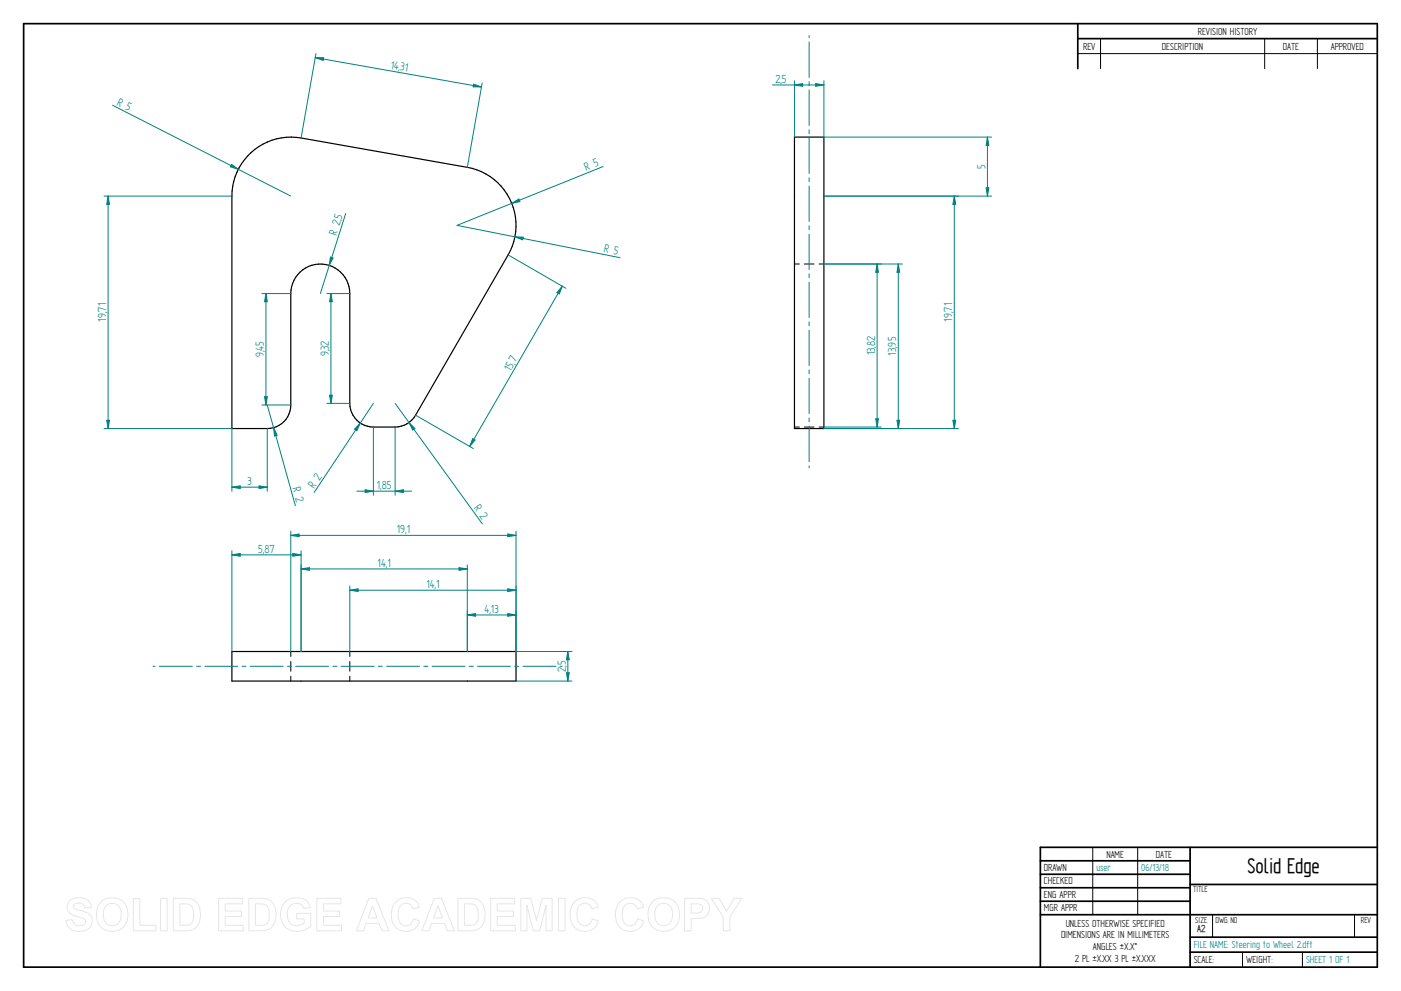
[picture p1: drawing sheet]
<svg xmlns="http://www.w3.org/2000/svg" width="594mm" height="420mm" viewBox="0 0 594 420" stroke-linecap="round" stroke-linejoin="round" font-family="sans-serif">
<g fill="none" stroke="#000" stroke-width=".72">
<path d="M10 10h574v400h-574zM457 10v19.1M457 16.4h127M504.6 359.2v50.8M584 359.2h-142.9v50.8M441.1 365h63.5M441.1 370.7h63.5M441.1 376.4h63.5M504.6 375h79.4M441.1 382.1h63.5M441.1 387.8h142.9M504.6 397.3h79.4"/>
<path d="M504.6 403.7h79.4"/>
</g>
<g fill="none" stroke="#000" stroke-width=".42">
<path d="M466.7 16.4v12.7M536.3 16.4v12.7M558.6 16.4v12.7M457 22.7h127M336.9 111.9h2.1M341.1 111.9h4.1M347.3 111.9h2.1M336.9 181.1h2.1M341.1 181.1h4.1M347.3 181.1h2.1M123.3 276.2v2.1M148.3 276.2v2.1"/>
<path d="M123.3 280.5v4.1M123.3 286.7v2.1M148.3 280.5v4.1M148.3 286.7v2.1M463.4 359.2v28.6M482.4 359.2v28.6M514.2 387.9v9.4M574.4 387.9v9.4M526.9 403.7v6.3M552.3 403.7v6.3"/>
</g>
<path d="M336.9 58.1h12.5v123.6h-12.5zM105 66.1a25 25 0 0 1 22.7-7.6l70.5 12.5a25 25 0 0 1 17.3 37.1l-39.3 67.9a10.1 10.1 0 0 1-8.7 5.1h-9.2a10 10 0 0 1-10-10.1v-46.5a12.5 12.5 0 0 0-12.5-12.6 12.5 12.5 0 0 0-12.5 12.6v47.2a10 10 0 0 1-10 10h-15v-98.6a24.8 24.8 0 0 1 6.7-17zM98.3 276.2h120.5v12.6h-120.5z" fill="none" stroke="#000" stroke-width=".51"/>
<g fill="none" stroke="#008080" stroke-width=".42">
<path d="M343.1 15.1v.9M343.1 17.8v15.1M343.1 34.6v1.7M343.1 38.1v15.1M343.1 55v1.7M343.1 58.5v15.1M343.1 75.4v1.6M343.1 78.9v15M343.1 95.7v1.7M343.1 99.2v15.1M215.5 108.1l24.4 14.1M343.1 116.1v1.7"/>
<path d="M343.1 119.6v15.1M343.1 136.4v1.7M343.1 140v15M343.1 156.8v1.7M176.2 176l24.5 14.2M343.1 160.3v15.1M343.1 177.2v1.7M200.4 186l1 .6-2.2 2.7zM343.1 180.7v15M343.1 197.5v.9M64.9 282.5h.9M67.6 282.5h14"/>
<path d="M83.3 282.5h1.7M86.9 282.5h13.9M102.6 282.5h1.7M106.1 282.5h14M121.9 282.5h1.7M125.4 282.5h14M141.2 282.5h1.7M144.6 282.5h14.1M160.4 282.5h1.7M164 282.5h13.9M179.7 282.5h1.7M183.2 282.5h14"/>
<path d="M199 282.5h1.7M202.5 282.5h13.9M218.3 282.5h1.7M221.7 282.5h14M237.5 282.5h.9"/>
</g>
<path d="M200.4 186l1 .6-2.2 2.7z" fill="#008080"/>
<path d="M238.4 121.3l-1.2 3.3-1-.5z" fill="none" stroke="#008080" stroke-width=".42"/>
<path d="M238.4 121.3l-1.2 3.3-1-.5z" fill="#008080"/>
<path d="M193.8 95.5l69.1 13.8M218.3 100.4l3.6 .1-.2 1.2zM238.4 121.3l-39.2 68" fill="none" stroke="#008080" stroke-width=".42"/>
<path d="M218.3 100.4l3.6 .1-.2 1.2z" fill="#008080"/>
<path d="M167.5 171l37 51.1M173.4 179.2l2.5 2.5-.9 .6z" fill="none" stroke="#008080" stroke-width=".42"/>
<path d="M173.4 179.2l2.5 2.5-.9 .6z" fill="#008080"/>
<path d="M158.3 181.1v28.9M167.5 181.1v28.9M154.8 207.6l3.5 .6-3.5 .6z" fill="none" stroke="#008080" stroke-width=".42"/>
<path d="M154.8 207.6l3.5 .6-3.5 .6z" fill="#008080"/>
<path d="M167.5 208.2l3.6-.6v1.2z" fill="none" stroke="#008080" stroke-width=".42"/>
<path d="M167.5 208.2l3.6-.6v1.2z" fill="#008080"/>
<path d="M152.8 179.4l-1.5 3.2-.9-.7zM158.3 171l-25.1 37.8M151.3 208.2h23.2" fill="none" stroke="#008080" stroke-width=".42"/>
<path d="M152.8 179.4l-1.5 3.2-.9-.7z" fill="#008080"/>
<path d="M138.6 124.5h9.7M140.3 124.5l.6 3.4h-1.2zM138.6 171h9.7" fill="none" stroke="#008080" stroke-width=".42"/>
<path d="M140.3 124.5l.6 3.4h-1.2z" fill="#008080"/>
<path d="M139.7 167.6h1.2l-.6 3.4z" fill="none" stroke="#008080" stroke-width=".42"/>
<path d="M139.7 167.6h1.2l-.6 3.4z" fill="#008080"/>
<path d="M146.6 90.5l-10.8 34M140.1 109l1.1 .4-1.6 3.1zM140.3 124.5v46.5" fill="none" stroke="#008080" stroke-width=".42"/>
<path d="M140.1 109l1.1 .4-1.6 3.1z" fill="#008080"/>
<path d="M111 124.5h12.3M111 171.7h12.3M112.2 168.2h1.2l-.6 3.5z" fill="none" stroke="#008080" stroke-width=".42"/>
<path d="M112.2 168.2h1.2l-.6 3.5z" fill="#008080"/>
<path d="M112.8 124.5l.6 3.4h-1.2z" fill="none" stroke="#008080" stroke-width=".42"/>
<path d="M112.8 124.5l.6 3.4h-1.2z" fill="#008080"/>
<path d="M112.8 124.5v47.2M113.3 171.7l12 42.7M116 181.3l1.5 3.2-1.1 .4z" fill="none" stroke="#008080" stroke-width=".42"/>
<path d="M116 181.3l1.5 3.2-1.1 .4z" fill="#008080"/>
<path d="M44.1 83.1h54.2M45.8 83.1l.6 3.6h-1.2zM44.1 181.7h54.2" fill="none" stroke="#008080" stroke-width=".42"/>
<path d="M45.8 83.1l.6 3.6h-1.2z" fill="#008080"/>
<path d="M45.2 178.2h1.2l-.6 3.5z" fill="none" stroke="#008080" stroke-width=".42"/>
<path d="M45.2 178.2h1.2l-.6 3.5z" fill="#008080"/>
<path d="M45.8 83.1v98.6M98.3 181.7v26.6M113.3 181.7v26.6M98.3 206.5l3.5-.5v1.1z" fill="none" stroke="#008080" stroke-width=".42"/>
<path d="M98.3 206.5l3.5-.5v1.1z" fill="#008080"/>
<path d="M109.8 206l3.5 .5-3.5 .6z" fill="none" stroke="#008080" stroke-width=".42"/>
<path d="M109.8 206l3.5 .5-3.5 .6z" fill="#008080"/>
<path d="M47.7 44.6l75.6 38.5M98.2 69.7l2.8 2.1-3.3-1.1zM98.3 206.5h15" fill="none" stroke="#008080" stroke-width=".42"/>
<path d="M98.2 69.7l2.8 2.1-3.3-1.1z" fill="#008080"/>
<path d="M134 22.7l-6.3 35.8M200.8 35.7l3.4 1.2-3.6-.1zM204.5 35.1l-6.3 35.9" fill="none" stroke="#008080" stroke-width=".42"/>
<path d="M200.8 35.7l3.4 1.2-3.6-.1z" fill="#008080"/>
<path d="M133.7 24.4l3.5 .1-.2 1.1z" fill="none" stroke="#008080" stroke-width=".42"/>
<path d="M133.7 24.4l3.5 .1-.2 1.1z" fill="#008080"/>
<path d="M133.7 24.4l70.5 12.5M255.7 70.6l-61.9 24.9M217 86.2l3-1.8 .5 1.1z" fill="none" stroke="#008080" stroke-width=".42"/>
<path d="M217 86.2l3-1.8 .5 1.1z" fill="#008080"/>
<path d="M349.4 83.1h57M404.7 83.1l.6 3.6h-1.2zM349.4 181.7h57" fill="none" stroke="#008080" stroke-width=".42"/>
<path d="M404.7 83.1l.6 3.6h-1.2z" fill="#008080"/>
<path d="M404.1 178.2h1.2l-.6 3.5z" fill="none" stroke="#008080" stroke-width=".42"/>
<path d="M404.1 178.2h1.2l-.6 3.5z" fill="#008080"/>
<path d="M349.4 58.1h71.1M418.7 58.1l.6 3.5h-1.1zM349.4 83.1h71.1M404.7 83.1v98.6" fill="none" stroke="#008080" stroke-width=".42"/>
<path d="M418.7 58.1l.6 3.5h-1.1z" fill="#008080"/>
<path d="M418.2 79.6h1.1l-.6 3.5z" fill="none" stroke="#008080" stroke-width=".42"/>
<path d="M418.2 79.6h1.1l-.6 3.5z" fill="#008080"/>
<path d="M336.9 34.2v23.9M345.9 35.4l3.5 .6-3.5 .6zM349.4 34.2v23.9M418.7 58.1v25" fill="none" stroke="#008080" stroke-width=".42"/>
<path d="M345.9 35.4l3.5 .6-3.5 .6z" fill="#008080"/>
<path d="M336.9 36l3.5-.6v1.2z" fill="none" stroke="#008080" stroke-width=".42"/>
<path d="M336.9 36l3.5-.6v1.2z" fill="#008080"/>
<path d="M327.6 36h21.8M349.4 111.9h24.3M371.9 111.9l.6 3.5h-1.2zM349.4 181.1h24.3" fill="none" stroke="#008080" stroke-width=".42"/>
<path d="M371.9 111.9l.6 3.5h-1.2z" fill="#008080"/>
<path d="M371.3 177.5h1.2l-.6 3.6z" fill="none" stroke="#008080" stroke-width=".42"/>
<path d="M371.3 177.5h1.2l-.6 3.6z" fill="#008080"/>
<path d="M349.4 111.9h33.3M371.9 111.9v69.2M380.9 111.9l.6 3.5h-1.1zM349.4 181.7h33.3" fill="none" stroke="#008080" stroke-width=".42"/>
<path d="M380.9 111.9l.6 3.5h-1.1z" fill="#008080"/>
<path d="M380.4 178.2h1.1l-.6 3.5z" fill="none" stroke="#008080" stroke-width=".42"/>
<path d="M380.4 178.2h1.1l-.6 3.5z" fill="#008080"/>
<path d="M380.9 111.9v69.8M218.8 276.2h23.7M218.8 288.8h23.7M240.2 285.2h1.2l-.6 3.6z" fill="none" stroke="#008080" stroke-width=".42"/>
<path d="M240.2 285.2h1.2l-.6 3.6z" fill="#008080"/>
<path d="M240.8 276.2l.6 3.5h-1.2z" fill="none" stroke="#008080" stroke-width=".42"/>
<path d="M240.8 276.2l.6 3.5h-1.2z" fill="#008080"/>
<path d="M198.2 259v17.2M218.8 259v17.2M215.3 260.1l3.5 .6-3.5 .6zM240.8 276.2v12.6" fill="none" stroke="#008080" stroke-width=".42"/>
<path d="M215.3 260.1l3.5 .6-3.5 .6z" fill="#008080"/>
<path d="M198.2 260.7l3.5-.6v1.2z" fill="none" stroke="#008080" stroke-width=".42"/>
<path d="M198.2 260.7l3.5-.6v1.2z" fill="#008080"/>
<path d="M127.7 239.5v36.7M198.2 239.5v36.7M194.6 240.7l3.6 .5-3.6 .6zM198.2 260.7h20.6" fill="none" stroke="#008080" stroke-width=".42"/>
<path d="M194.6 240.7l3.6 .5-3.6 .6z" fill="#008080"/>
<path d="M127.7 241.2l3.5-.5v1.1z" fill="none" stroke="#008080" stroke-width=".42"/>
<path d="M127.7 241.2l3.5-.5v1.1z" fill="#008080"/>
<path d="M98.3 233.5v42.7M124.2 234.7l3.5 .5-3.5 .6zM127.7 233.5v42.7M127.7 241.2h70.5" fill="none" stroke="#008080" stroke-width=".42"/>
<path d="M124.2 234.7l3.5 .5-3.5 .6z" fill="#008080"/>
<path d="M98.3 235.2l3.5-.5v1.1z" fill="none" stroke="#008080" stroke-width=".42"/>
<path d="M98.3 235.2l3.5-.5v1.1z" fill="#008080"/>
<path d="M98.3 235.2h29.4M148.3 248.5v27.7M148.3 250.2l3.5-.6v1.2zM218.8 248.5v27.7" fill="none" stroke="#008080" stroke-width=".42"/>
<path d="M148.3 250.2l3.5-.6v1.2z" fill="#008080"/>
<path d="M215.3 249.6l3.5 .6-3.5 .6z" fill="none" stroke="#008080" stroke-width=".42"/>
<path d="M215.3 249.6l3.5 .6-3.5 .6z" fill="#008080"/>
<path d="M123.3 225.2v51M123.3 227l3.5-.6v1.1zM218.8 225.2v51M148.3 250.2h70.5" fill="none" stroke="#008080" stroke-width=".42"/>
<path d="M123.3 227l3.5-.6v1.1z" fill="#008080"/>
<path d="M215.3 226.4l3.5 .6-3.5 .5z" fill="none" stroke="#008080" stroke-width=".42"/>
<path d="M215.3 226.4l3.5 .6-3.5 .5z" fill="#008080"/>
<path d="M123.3 227h95.5" fill="none" stroke="#008080" stroke-width=".42"/>
<g fill="none" stroke="#e6e6e6" stroke-width=".42">
<path d="M29.6 381.8a6.5 6.5 0 0 1 8.5 .8l.6 2.2-2.8 .1a2.7 2.7 0 0 0-2.1-2 2.7 2.7 0 0 0-2.7 1.1 1.87 1.87 0 0 0 2.2 1.8l1.4 .4a4.4 4.4 0 0 1 4 6.2 6.4 6.4 0 0 1-9.1 1.3l-1.2-1.8-.5-1.7 2.7-.3a2.94 2.94 0 0 0 2.6 2.6 2.94 2.94 0 0 0 3.1-1.9 2.67 2.67 0 0 0-2.9-1.8 4.9 4.9 0 0 1-5-4.3l.4-1.6zM42.8 382.4a6.9 6.9 0 0 1 8.3-.8 6.9 6.9 0 0 1 3 7.7 6.7 6.7 0 0 1-8 5.5 6.7 6.7 0 0 1-5.1-8.3 6.1 6.1 0 0 1 1.8-4.1zM44.8 384.2a3.9 3.9 0 0 1 4.6-.8 3.9 3.9 0 0 1 2 4.3 3.8 3.8 0 0 1-1.9 4.3 3.8 3.8 0 0 1-4.6-.7 6.6 6.6 0 0 1-.1-7.1zM56.5 381h2.8v11.3h6.9v2.3h-9.7zM68.1 380.9h2.8v13.7h-2.8zM73.5 380.9h5a5.9 5.9 0 0 1 6.5 7 5.9 5.9 0 0 1-6.3 6.7h-5.2zM76.3 383.2h1.8a3.4 3.4 0 0 1 4 3.9v1.2a3.2 3.2 0 0 1-3.8 4h-2zM92.7 380.9h10.2v2.3h-7.4v3h6.9v2.4h-6.9v3.7h7.7v2.3h-10.5zM105.5 380.9h5.1a5.9 5.9 0 0 1 6.4 7 5.9 5.9 0 0 1-6.3 6.7h-5.2zM108.3 383.2h1.9a3.4 3.4 0 0 1 4 3.9v1.2a3.2 3.2 0 0 1-3.8 4h-2.1zM120.9 382.4a7.3 7.3 0 0 1 9.7 .1l1 2.2-2.7 .5a3.7 3.7 0 0 0-4.6-2 3.7 3.7 0 0 0-2.5 4.4 4.2 4.2 0 0 0 2.2 4.5 4.2 4.2 0 0 0 5-.8v-1.7h-3.2v-2.3h6v5.4a8.1 8.1 0 0 1-11.8-.8 8.3 8.3 0 0 1 .9-9.5zM134.4 380.9h10.2v2.3h-7.4v3h6.9v2.4h-6.9v3.7h7.6v2.3h-10.4z"/>
<path d="M156.4 380.9h3l5.5 13.7h-3l-1.2-3.1h-5.5l-1.1 3.1h-3zM157.9 384.1l1.9 5.1h-3.7zM167.7 382.5a6 6 0 0 1 10.2 2.1l-2.8 .7a3.2 3.2 0 0 0-3.9-2.2 3.2 3.2 0 0 0-2.4 3.8 4.6 4.6 0 0 0 2.5 5.5 3.2 3.2 0 0 0 4-2.8l2.6 .8a6.1 6.1 0 0 1-7.2 4.3 6.1 6.1 0 0 1-4.8-6.8 7.7 7.7 0 0 1 1.8-5.4zM184.1 380.9h3.1l5.5 13.7h-3l-1.2-3.1h-5.5l-1.1 3.1h-3zM185.7 384.1l1.9 5.1h-3.8zM194.2 380.9h5a5.9 5.9 0 0 1 6.5 7 5.9 5.9 0 0 1-6.3 6.7h-5.2zM197 383.2h1.8a3.4 3.4 0 0 1 4 3.9v1.2a3.2 3.2 0 0 1-3.8 4h-2zM208.1 380.9h10.2v2.3h-7.4v3h6.9v2.4h-6.9v3.7h7.6v2.3h-10.4zM220.8 380.9h4.2l2.5 9.3 2.4-9.3h4.2v13.7h-2.5l-.1-10.8-2.7 10.8h-2.7l-2.7-10.8v10.8h-2.6zM236.8 380.9h2.8v13.7h-2.8zM243.5 382.5a6 6 0 0 1 10.2 2.1l-2.8 .7a3.2 3.2 0 0 0-3.8-2.2 3.2 3.2 0 0 0-2.4 3.8 4.6 4.6 0 0 0 2.4 5.5 3.2 3.2 0 0 0 4-2.8l2.6 .8a6.1 6.1 0 0 1-7.2 4.3 6.1 6.1 0 0 1-4.7-6.8 7.7 7.7 0 0 1 1.7-5.4zM262.7 382.5a6 6 0 0 1 10.2 2.1l-2.7 .7a3.2 3.2 0 0 0-3.9-2.2 3.2 3.2 0 0 0-2.4 3.8 4.6 4.6 0 0 0 2.4 5.5 3.2 3.2 0 0 0 4-2.8l2.7 .8a6.1 6.1 0 0 1-7.2 4.3 6.1 6.1 0 0 1-4.8-6.8 7.7 7.7 0 0 1 1.7-5.4z"/>
<path d="M276.7 382.4a6.9 6.9 0 0 1 8.3-.8 6.9 6.9 0 0 1 3 7.7 6.7 6.7 0 0 1-8.1 5.5 6.7 6.7 0 0 1-5.1-8.3 6.1 6.1 0 0 1 1.9-4.1zM278.7 384.2a3.9 3.9 0 0 1 4.6-.8 3.9 3.9 0 0 1 1.9 4.3 3.8 3.8 0 0 1-1.8 4.3 3.8 3.8 0 0 1-4.7-.7 6.6 6.6 0 0 1 0-7.1zM290.3 380.9h5.2a4.4 4.4 0 0 1 5.4 4.3 4.4 4.4 0 0 1-5.4 4.2h-2.4v5.2h-2.8zM293.1 383.2h1.8a2.1 2.1 0 0 1 2.6 .6 2.1 2.1 0 0 1 0 2.6 3.4 3.4 0 0 1-2.9 .7h-1.5zM301.6 380.9h3.3l3.2 5.4 3.2-5.4h3.2l-5 7.9v5.8h-2.8v-5.8z"/>
</g>
<text font-size="10.1" x="529" y="370.2">Solid Edge</text>
<g font-size="5.6" fill="#008080">
<text x="165.4" y="29.1" transform="rotate(10 165.4 29.1)">14,</text>
<text x="169.5" y="29.8" transform="rotate(10 169.5 29.8)">31</text>
<text x="328.8" y="35.1">2,5</text>
<text x="49.2" y="44.4" transform="rotate(27 49.2 44.4)">R 5</text>
<text x="417.9" y="71.6" transform="rotate(-90 417.9 71.6)">5</text>
<text x="248.6" y="72.6" transform="rotate(-22 248.6 72.6)">R 5</text>
<text x="144.8" y="93.3" transform="rotate(-72 144.8 93.3)">5</text>
<text x="142.7" y="99.9" transform="rotate(-72 142.7 99.9)">R 2,</text>
<text x="255.9" y="106.9" transform="rotate(11 255.9 106.9)">R 5</text>
<text x="45" y="136.4" transform="rotate(-90 45 136.4)">19,71</text>
<text x="403.8" y="136.4" transform="rotate(-90 403.8 136.4)">19,71</text>
<text x="111.9" y="151.5" transform="rotate(-90 111.9 151.5)">9,45</text>
<text x="139.4" y="151.1" transform="rotate(-90 139.4 151.1)">9,32</text>
<text x="218.5" y="154.1" transform="rotate(-60 218.5 154.1)">7</text>
<text x="371" y="150.6" transform="rotate(-90 371 150.6)">13,82</text>
<text x="380.1" y="150.8" transform="rotate(-90 380.1 150.8)">13,95</text>
<text x="216.5" y="157.6" transform="rotate(-60 216.5 157.6)">15,</text>
<text x="104.9" y="205.7">3</text>
<text x="124.1" y="206.9" transform="rotate(74 124.1 206.9)">R 2</text>
<text x="133.2" y="207.3" transform="rotate(-56 133.2 207.3)">R 2</text>
<text x="159.8" y="207.3">1,85</text>
<text x="200.8" y="215.5" transform="rotate(54 200.8 215.5)">R 2</text>
<text x="168.2" y="226.1">19,1</text>
<text x="109.5" y="234.4">5,87</text>
<text x="160.1" y="240.4">14,1</text>
<text x="180.8" y="249.3">14,1</text>
<text x="205.5" y="259.8">4,13</text>
<text x="239.9" y="284.9" transform="rotate(-90 239.9 284.9)">2,5</text>
</g>
<g font-size="4.9">
<text x="507.9" y="14.7">REVISION HISTORY</text>
<text x="459.3" y="21">REV</text>
<text x="492.7" y="21">DESCRIPTION</text>
<text x="544" y="21">DATE</text>
<text x="564.3" y="21">APPROVED</text>
<text x="469.1" y="363.6">NAME</text>
<text x="490.1" y="363.6">DATE</text>
<text x="442.7" y="369.3">DRAWN</text>
<text x="442.7" y="375">CHECKED</text>
<text x="442.7" y="380.7">ENG APPR</text>
<text x="442.7" y="386.4">MGR APPR</text>
<text x="451.9" y="392.9">UNLESS OTHERWISE SPECIFIED</text>
<text x="449.9" y="397.9">DIMENSIONS ARE IN MILLIMETERS</text>
<text x="455.7" y="407.8">2 PL ±X.XX 3 PL ±X.XXX</text>
<text x="463.5" y="402.9">ANGLES ±X.X°</text>
<text x="506.2" y="408.3">SCALE:</text>
<text x="528.4" y="408.3">WEIGHT:</text>
</g>
<g font-size="4.9" fill="#008080">
<text x="464.9" y="369.3">user</text>
<text x="483.9" y="369.3">06/13/18</text>
<text x="506.2" y="402">FILE NAME: Steering to Wheel 2.dft</text>
<text x="553.8" y="408.4">SHEET 1 OF 1</text>
</g>
<text font-size="4.8" x="507.7" y="395.3">A2</text>
<g font-size="4.1">
<text x="505.9" y="378.3">TITLE</text>
<text x="506.9" y="391.1">SIZE</text>
<text x="515.4" y="391.1">DWG NO</text>
<text x="577" y="391.1">REV</text>
</g>
</svg>
